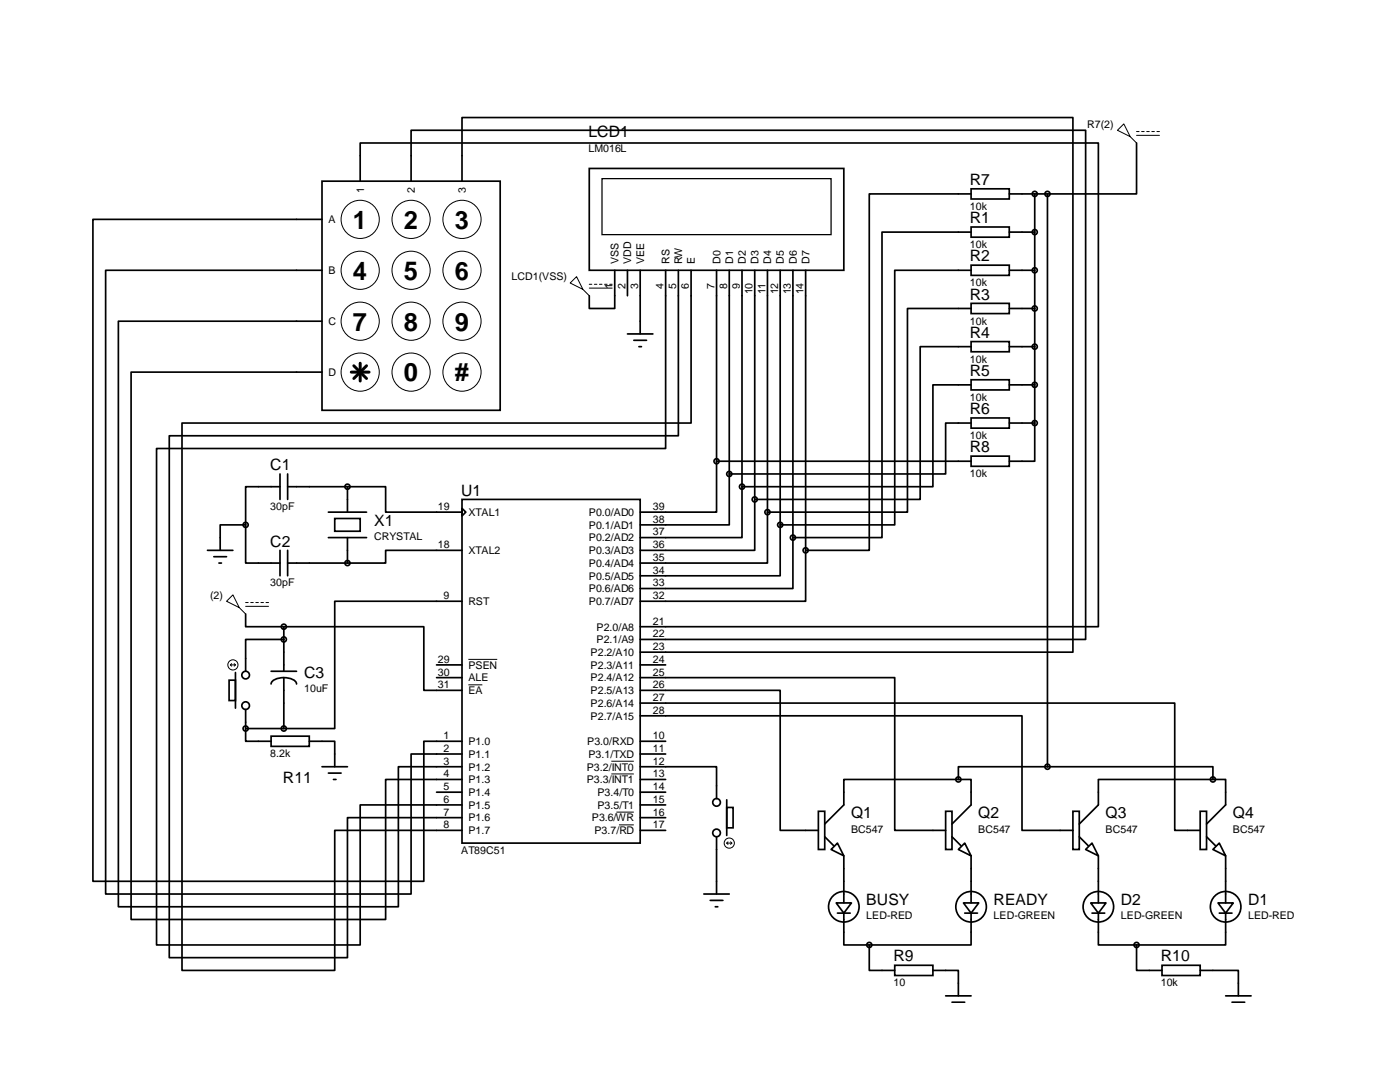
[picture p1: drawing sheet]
<svg xmlns="http://www.w3.org/2000/svg" width="279mm" height="216mm" viewBox="0 0 279 216" stroke-linecap="round" stroke-linejoin="round" font-family="sans-serif">
<g fill="none" stroke="#000" stroke-width=".34">
<path d="M64.3 36.2h35.5v45.7h-35.5zM71.9 36.2v-7.7h147.3v96.6h-91.4M82 36.2v-10.2h134.7v101.6h-88.9M92.2 36.2v-12.7h121.9v106.6h-86.3M117.6 33.6h50.8v20.3h-50.8zM193.8 37.7h7.6v2h-7.6zM193.8 38.7h-20.3v71.1h-12.7M201.4 38.7h7.6M206.5 38.7v45.7M209 38.7v114.3M226.8 28.5v10.2h-17.8M64.3 43.8h-45.8v132.1h66.1v-28h7.6"/>
<path d="M64.3 53.9h-43.2v124.5h60.9v-27.9h10.2M122.7 53.9v7.7h-5.1v-2.6M125.2 53.9v5.1M127.8 53.9v12.7M132.8 53.9v35.6h-101.6v99.1h40.7v-28h20.3M135.4 53.9v33.1h-101.6v104.1h35.5v-27.9h22.9M137.9 53.9v30.5h-101.6v109.2h30.5v-27.9h25.4M143 53.9v38.1M145.5 53.9v40.7M148.1 53.9v43.2M150.6 53.9v45.8M153.2 53.9v48.3"/>
<path d="M155.7 53.9v50.8M158.2 53.9v53.4M160.8 53.9v55.9M193.8 45.3h7.6v2h-7.6zM193.8 52.9h7.6v2h-7.6zM193.8 46.3h-17.8v61h-17.8M193.8 53.9h-15.2v50.8h-22.9M201.4 53.9h5.1M201.4 46.3h5.1M64.3 64.1h-40.7v116.8h55.9v-27.9h12.7M64.3 74.3h-38.1v109.2h50.8v-28h15.2M125.2 66.6h5.1"/>
<path d="M126.5 67.9h2.5M127.5 69.2h.5M193.8 60.5h7.6v2.1h-7.6zM193.8 68.2h7.6v2h-7.6zM193.8 75.8h7.6v2h-7.6zM193.8 61.6h-12.7v40.6h-27.9M193.8 69.2h-10.2v30.5h-33M193.8 76.8h-7.6v20.3h-38.1M201.4 76.8h5.1M201.4 69.2h5.1M201.4 61.6h5.1M55.9 97.1h-6.9v7.6"/>
<path d="M55.9 94.6v5.1M57.4 97.1h11.9M57.4 94.6v5.1M69.3 97.1h7.7v5.1h15.2M69.3 97.1v5.1M92.2 99.7h35.6v68.5h-35.6zM143 92v10.2h-15.2M143 92h50.8M145.5 94.6v10.1h-17.7M148.1 97.1v10.2h-20.3M150.6 99.7v10.1h-22.8M193.8 83.4h7.6v2h-7.6z"/>
<path d="M193.8 91h7.6v2h-7.6zM193.8 84.4h-5.1v10.2h-43.2M201.4 84.4h5.1M206.5 84.4v7.6h-5.1M41.4 109.8h5.1M42.7 111.1h2.5M43.7 112.4h.5M49 104.7v7.7h6.9M49 104.7h-5.1v5.1M55.9 109.8v5.1M57.4 112.4h11.9M57.4 109.8v5.1"/>
<path d="M65.5 102.2h7.7M65.5 107.3h7.7M66.8 103.5h5.1v2.5h-5.1zM69.3 107.3v5.1M92.2 101.4l.8 .8-.8 .8zM92.2 109.8h-15.2v2.6h-7.7M92.2 120h-25.4v25.4h-10.2M153.2 102.2v10.2h-25.4M155.7 104.7v10.2h-27.9M158.2 107.3v10.1h-30.4M160.8 109.8v10.2h-33M45.7 135.7h1.3v4.1h-1.3z"/>
<path d="M47 134.2v7.1M49 122.5v2.6h7.6M54.1 133.9h5.1M56.6 125.1h28v12.7h7.6M56.6 127.6h-7.6v6.3M56.6 135.2a2.31 2.31 0 0 1 2.6 1.3M56.6 135.2a2.31 2.31 0 0 0-2.5 1.3M56.6 125.1v8.8M56.6 135.2v10.2M87.1 135.2h5.1M87.1 132.7h5.1M127.8 137.8h27.9v27.9h7.6"/>
<path d="M127.8 135.2h50.8v30.5h10.1M127.8 132.7h5M49 145.4v2.5h5.1M49 141.6v3.8M49 145.4h7.6M54.1 146.9h7.6v2h-7.6zM61.7 147.9h5.1v5.1M64.3 153h5M65.5 154.3h2.6M66.5 155.5h.6M87.1 158.1h5.1M127.8 153h15.2v6.3"/>
<path d="M127.8 142.8h76.2v22.9h10.1M127.8 140.3h106.6v25.4h5.1M127.8 147.9h5M127.8 150.5h5M127.8 155.5h5M127.8 158.1h5M145 159.6v7.1M191.3 155.5h2.5v5.1l-3.8 3.8M191.3 155.5h-22.9v5.1l-3.8 3.8M209 153h-17.7v2.5M209 153h33.1v2.5M242.1 155.5h-22.9v5.1l-3.8 3.8"/>
<path d="M242.1 155.5h2.5v5.1l-3.8 3.8M127.8 160.6h5M127.8 163.2h5M127.8 165.7h5M140.5 178.4h5M141.7 179.7h2.6M143 167v11.4M145 161.1h1.3v4.1h-1.3zM163.3 161.9h1.3v7.6h-1.3zM164.6 167l1.8 1.7M165.9 169.5l1.2-1.3 1.3 2.6zM168.4 170.8v9.4"/>
<path d="M188.7 161.9h1.3v7.6h-1.3zM190 167l1.8 1.7M191.3 169.5l1.2-1.3 1.3 2.6zM193.8 170.8v9.4M214.1 161.9h1.3v7.6h-1.3zM215.4 167l1.8 1.7M216.7 169.5l1.2-1.3 1.3 2.6zM219.2 170.8v9.4M239.5 161.9h1.3v7.6h-1.3zM240.8 167l1.8 1.7M242.1 169.5l1.2-1.3 1.3 2.6zM244.6 170.8v9.4"/>
<path d="M142.7 180.9h.6M166.9 180.2h3l-1.5 2zM167.1 182.2h2.6M168.4 182.2v6.4h5.1M173.5 188.6v5h5.1M178.6 192.6h7.6v2h-7.6zM186.2 193.6h5.1v5.1M188.7 198.7h5.1M190 200h2.5M192.3 180.2h3l-1.5 2zM192.5 182.2h2.6M193.8 182.2v6.4h-20.3"/>
<path d="M217.7 180.2h3l-1.5 2zM217.9 182.2h2.6M219.2 182.2v6.4h7.6M226.8 188.6v5h5.1M231.9 192.6h7.6v2h-7.6zM239.5 193.6h7.6v5.1M243.1 180.2h3l-1.5 2zM243.3 182.2h2.6M244.6 182.2v6.4h-17.8M244.6 198.7h5.1M245.9 200h2.5"/>
<circle cx="206.5" cy="38.7" r=".51"/>
<circle cx="209" cy="38.7" r=".51"/>
<circle cx="206.5" cy="46.3" r=".51"/>
<circle cx="206.5" cy="53.9" r=".51"/>
<circle cx="206.5" cy="61.6" r=".51"/>
<circle cx="206.5" cy="76.8" r=".51"/>
<circle cx="206.5" cy="69.2" r=".51"/>
<circle cx="69.3" cy="97.1" r=".51"/>
<circle cx="143" cy="92" r=".51"/>
<circle cx="145.5" cy="94.6" r=".51"/>
<circle cx="148.1" cy="97.1" r=".51"/>
<circle cx="150.6" cy="99.7" r=".51"/>
<circle cx="206.5" cy="84.4" r=".51"/>
<circle cx="49" cy="104.7" r=".51"/>
<circle cx="69.3" cy="112.4" r=".51"/>
<circle cx="153.2" cy="102.2" r=".51"/>
<circle cx="155.7" cy="104.7" r=".51"/>
<circle cx="158.2" cy="107.3" r=".51"/>
<circle cx="160.8" cy="109.8" r=".51"/>
<circle cx="49" cy="134.7" r=".76"/>
<circle cx="56.6" cy="125.1" r=".51"/>
<circle cx="56.6" cy="127.6" r=".51"/>
<circle cx="49" cy="145.4" r=".51"/>
<circle cx="49" cy="140.8" r=".76"/>
<circle cx="56.6" cy="145.4" r=".51"/>
<circle cx="191.3" cy="155.5" r=".51"/>
<circle cx="209" cy="153" r=".51"/>
<circle cx="242.1" cy="155.5" r=".51"/>
<circle cx="143" cy="160.1" r=".76"/>
<circle cx="143" cy="166.2" r=".76"/>
<circle cx="168.4" cy="180.9" r="3"/>
<circle cx="173.5" cy="188.6" r=".51"/>
<circle cx="193.8" cy="180.9" r="3"/>
<circle cx="219.2" cy="180.9" r="3"/>
<circle cx="226.8" cy="188.6" r=".51"/>
<circle cx="244.6" cy="180.9" r="3"/>
</g>
<g fill="none" stroke="#000" stroke-width=".2">
<path d="M223 26l1.3-1.3 1.3 2.6zM225.6 27.3l1.2 1.2M226.8 26.2h.5M226.8 27h4.6M227.8 26.2h.5M228.9 26.2h.5M229.9 26.2h.5M230.9 26.2h.5M113.8 56.5l1.3-1.3 1.2 2.5zM116.3 57.7l1.3 1.3M117.6 56.7h.5M117.6 57.5h4.6"/>
<path d="M118.6 56.7h.5M119.6 56.7h.5M120.6 56.7h.6M121.7 56.7h.5M45.2 120l1.3-1.3 1.3 2.5zM46 132.7h1M46 132.7l.2 .2M46.2 132.4l-.2 .3M46.7 132.4l.3 .3M47 132.7l-.3 .2M47.8 121.2l1.2 1.3M49 120.2h.5"/>
<path d="M49 121h4.6M50 120.2h.5M51.1 120.2h.5M52.1 120.2h.5M53.1 120.2h.5M93.5 136.7h2.8M93.5 131.6h5.7M122 151.9h4.5M122 154.4h4.5M123 162.1h3.5M123.5 164.6h3M145 168.2h1"/>
<path d="M145 168.2l.3 .3M145.3 168l-.3 .2M145.8 168l.2 .2M146 168.2l-.2 .3"/>
<circle cx="71.9" cy="53.9" r="3.8"/>
<circle cx="71.9" cy="43.8" r="3.8"/>
<circle cx="82" cy="53.9" r="3.8"/>
<circle cx="82" cy="43.8" r="3.8"/>
<circle cx="92.2" cy="53.9" r="3.8"/>
<circle cx="92.2" cy="43.8" r="3.8"/>
<circle cx="71.9" cy="74.3" r="3.8"/>
<circle cx="71.9" cy="64.1" r="3.8"/>
<circle cx="82" cy="74.3" r="3.8"/>
<circle cx="82" cy="64.1" r="3.8"/>
<circle cx="92.2" cy="74.3" r="3.8"/>
<circle cx="92.2" cy="64.1" r="3.8"/>
<circle cx="46.5" cy="132.7" r="1.02"/>
<circle cx="145.5" cy="168.2" r="1.02"/>
</g>
<path d="M120.1 35.6h45.8v11.2h-45.8z" fill="none" stroke="#000" stroke-width=".25"/>
<path d="M70.1 74.3h3.6M70.6 73l2.6 2.5M71.9 72.5v3.5M73.2 73l-2.6 2.5" fill="none" stroke="#000" stroke-width=".59"/>
<g font-size="5.1">
<text x="70.4" y="45.6">1</text>
<text x="80.6" y="45.6">2</text>
<text x="90.8" y="45.6">3</text>
<text x="70.4" y="55.8">4</text>
<text x="80.6" y="55.8">5</text>
<text x="90.8" y="55.8">6</text>
<text x="70.4" y="66">7</text>
<text x="80.6" y="66">8</text>
<text x="90.8" y="66">9</text>
<text x="80.6" y="76.1">0</text>
<text x="90.8" y="76.1">#</text>
</g>
<g font-size="3.1">
<text x="117.4" y="27.4">LCD1</text>
<text x="193.5" y="36.9">R7</text>
<text x="193.5" y="44.5">R1</text>
<text x="193.5" y="52.2">R2</text>
<text x="193.5" y="59.8">R3</text>
<text x="193.5" y="67.4">R4</text>
<text x="193.5" y="75">R5</text>
<text x="193.5" y="82.6">R6</text>
<text x="53.9" y="93.8">C1</text>
<text x="193.5" y="90.3">R8</text>
<text x="92" y="98.9">U1</text>
<text x="74.7" y="104.9">X1</text>
<text x="53.9" y="109.1">C2</text>
<text x="60.7" y="135.3">C3</text>
<text x="56.5" y="156.2">R11</text>
<text x="169.8" y="163.2">Q1</text>
<text x="195.2" y="163.2">Q2</text>
<text x="220.6" y="163.2">Q3</text>
<text x="246" y="163.2">Q4</text>
<text x="172.9" y="180.5">BUSY</text>
<text x="198.3" y="180.5">READY</text>
<text x="223.7" y="180.5">D2</text>
<text x="249.1" y="180.5">D1</text>
<text x="178.3" y="191.8">R9</text>
<text x="231.6" y="191.8">R10</text>
</g>
<g font-size="2.1">
<text x="217" y="25.5">R7(2)</text>
<text x="117.4" y="30.3">LM016L</text>
<text x="72.6" y="38.6" transform="rotate(-90 72.6 38.6)">1</text>
<text x="82.8" y="38.6" transform="rotate(-90 82.8 38.6)">2</text>
<text x="93" y="38.6" transform="rotate(-90 93 38.6)">3</text>
<text x="193.5" y="41.9">10k</text>
<text x="65.5" y="44.5">A</text>
<text x="123.4" y="52.7" transform="rotate(-90 123.4 52.7)">VSS</text>
<text x="126" y="52.7" transform="rotate(-90 126 52.7)">VDD</text>
<text x="128.5" y="52.7" transform="rotate(-90 128.5 52.7)">VEE</text>
<text x="133.6" y="52.7" transform="rotate(-90 133.6 52.7)">RS</text>
<text x="136.1" y="52.7" transform="rotate(-90 136.1 52.7)">RW</text>
<text x="138.7" y="52.7" transform="rotate(-90 138.7 52.7)">E</text>
<text x="143.8" y="52.7" transform="rotate(-90 143.8 52.7)">D0</text>
<text x="146.3" y="52.7" transform="rotate(-90 146.3 52.7)">D1</text>
<text x="148.8" y="52.7" transform="rotate(-90 148.8 52.7)">D2</text>
<text x="151.4" y="52.7" transform="rotate(-90 151.4 52.7)">D3</text>
<text x="153.9" y="52.7" transform="rotate(-90 153.9 52.7)">D4</text>
<text x="156.5" y="52.7" transform="rotate(-90 156.5 52.7)">D5</text>
<text x="159" y="52.7" transform="rotate(-90 159 52.7)">D6</text>
<text x="161.5" y="52.7" transform="rotate(-90 161.5 52.7)">D7</text>
<text x="193.5" y="49.5">10k</text>
<text x="65.5" y="54.7">B</text>
<text x="102.1" y="56">LCD1(VSS)</text>
<text x="122.3" y="57.7" transform="rotate(-90 122.3 57.7)">1</text>
<text x="124.8" y="57.7" transform="rotate(-90 124.8 57.7)">2</text>
<text x="127.3" y="57.7" transform="rotate(-90 127.3 57.7)">3</text>
<text x="132.4" y="57.7" transform="rotate(-90 132.4 57.7)">4</text>
<text x="135" y="57.7" transform="rotate(-90 135 57.7)">5</text>
<text x="137.5" y="57.7" transform="rotate(-90 137.5 57.7)">6</text>
<text x="142.6" y="57.7" transform="rotate(-90 142.6 57.7)">7</text>
<text x="145.1" y="57.7" transform="rotate(-90 145.1 57.7)">8</text>
<text x="147.7" y="57.7" transform="rotate(-90 147.7 57.7)">9</text>
<text x="150.2" y="58.8" transform="rotate(-90 150.2 58.8)">10</text>
<text x="152.7" y="58.8" transform="rotate(-90 152.7 58.8)">11</text>
<text x="155.3" y="58.8" transform="rotate(-90 155.3 58.8)">12</text>
<text x="157.8" y="58.8" transform="rotate(-90 157.8 58.8)">13</text>
<text x="160.4" y="58.8" transform="rotate(-90 160.4 58.8)">14</text>
<text x="193.5" y="57.2">10k</text>
<text x="65.5" y="64.9">C</text>
<text x="193.5" y="64.8">10k</text>
<text x="65.5" y="75">D</text>
<text x="193.5" y="72.4">10k</text>
<text x="193.5" y="80">10k</text>
<text x="193.5" y="87.6">10k</text>
<text x="193.5" y="95.2">10k</text>
<text x="53.9" y="101.9">30pF</text>
<text x="87.4" y="101.8">19</text>
<text x="130.3" y="101.8">39</text>
<text x="74.7" y="107.8">CRYSTAL</text>
<text x="93.5" y="103">XTAL1</text>
<text x="117.5" y="103">P0.0/AD0</text>
<text x="117.5" y="105.5">P0.1/AD1</text>
<text x="130.3" y="104.3">38</text>
<text x="130.3" y="106.8">37</text>
<text x="87.4" y="109.4">18</text>
<text x="93.5" y="110.6">XTAL2</text>
<text x="117.5" y="108">P0.2/AD2</text>
<text x="117.5" y="110.6">P0.3/AD3</text>
<text x="117.5" y="113.1">P0.4/AD4</text>
<text x="130.3" y="109.4">36</text>
<text x="130.3" y="111.9">35</text>
<text x="41.9" y="119.5">(2)</text>
<text x="53.9" y="117">30pF</text>
<text x="88.5" y="119.5">9</text>
<text x="117.5" y="115.7">P0.5/AD5</text>
<text x="117.5" y="118.2">P0.6/AD6</text>
<text x="130.3" y="114.5">34</text>
<text x="130.3" y="117">33</text>
<text x="130.3" y="119.5">32</text>
<text x="93.5" y="120.7">RST</text>
<text x="117.5" y="120.7">P0.7/AD7</text>
<text x="119" y="125.8">P2.0/A8</text>
<text x="130.3" y="124.6">21</text>
<text x="117.9" y="130.9">P2.2/A10</text>
<text x="119" y="128.4">P2.1/A9</text>
<text x="130.3" y="127.2">22</text>
<text x="130.3" y="129.7">23</text>
<text x="87.4" y="134.8">30</text>
<text x="87.4" y="137.3">31</text>
<text x="87.4" y="132.2">29</text>
<text x="93.5" y="136">ALE</text>
<text x="93.5" y="133.4">PSEN</text>
<text x="117.9" y="133.4">P2.3/A11</text>
<text x="117.9" y="136">P2.4/A12</text>
<text x="130.3" y="132.2">24</text>
<text x="130.3" y="134.8">25</text>
<text x="130.3" y="137.3">26</text>
<text x="60.7" y="138.2">10uF</text>
<text x="93.5" y="138.5">EA</text>
<text x="117.9" y="143.6">P2.7/A15</text>
<text x="117.9" y="138.5">P2.5/A13</text>
<text x="117.9" y="141.1">P2.6/A14</text>
<text x="130.3" y="142.4">28</text>
<text x="130.3" y="139.9">27</text>
<text x="88.5" y="147.5">1</text>
<text x="93.5" y="148.7">P1.0</text>
<text x="117.2" y="148.7">P3.0/RXD</text>
<text x="130.3" y="147.5">10</text>
<text x="53.9" y="151">8.2k</text>
<text x="88.5" y="150">2</text>
<text x="88.5" y="152.6">3</text>
<text x="88.5" y="155.1">4</text>
<text x="93.5" y="151.2">P1.1</text>
<text x="93.5" y="153.8">P1.2</text>
<text x="117.1" y="153.8">P3.2/INT0</text>
<text x="117.4" y="151.2">P3.1/TXD</text>
<text x="130.3" y="150">11</text>
<text x="130.3" y="152.6">12</text>
<text x="130.3" y="155.1">13</text>
<text x="88.5" y="157.6">5</text>
<text x="88.5" y="160.2">6</text>
<text x="93.5" y="156.3">P1.3</text>
<text x="93.5" y="158.8">P1.4</text>
<text x="93.5" y="161.4">P1.5</text>
<text x="117.1" y="156.3">P3.3/INT1</text>
<text x="119.2" y="158.8">P3.4/T0</text>
<text x="119.2" y="161.4">P3.5/T1</text>
<text x="130.3" y="157.6">14</text>
<text x="130.3" y="160.2">15</text>
<text x="88.5" y="162.7">7</text>
<text x="88.5" y="165.3">8</text>
<text x="93.5" y="163.9">P1.6</text>
<text x="93.5" y="166.5">P1.7</text>
<text x="118.1" y="163.9">P3.6/WR</text>
<text x="118.6" y="166.5">P3.7/RD</text>
<text x="130.3" y="165.3">17</text>
<text x="130.3" y="162.7">16</text>
<text x="169.8" y="166.1">BC547</text>
<text x="195.2" y="166.1">BC547</text>
<text x="220.6" y="166.1">BC547</text>
<text x="246" y="166.1">BC547</text>
<text x="92" y="170.3">AT89C51</text>
<text x="172.9" y="183.4">LED-RED</text>
<text x="198.3" y="183.4">LED-GREEN</text>
<text x="223.7" y="183.4">LED-GREEN</text>
<text x="249.1" y="183.4">LED-RED</text>
<text x="178.3" y="196.8">10</text>
<text x="231.6" y="196.8">10k</text>
</g>
</svg>
